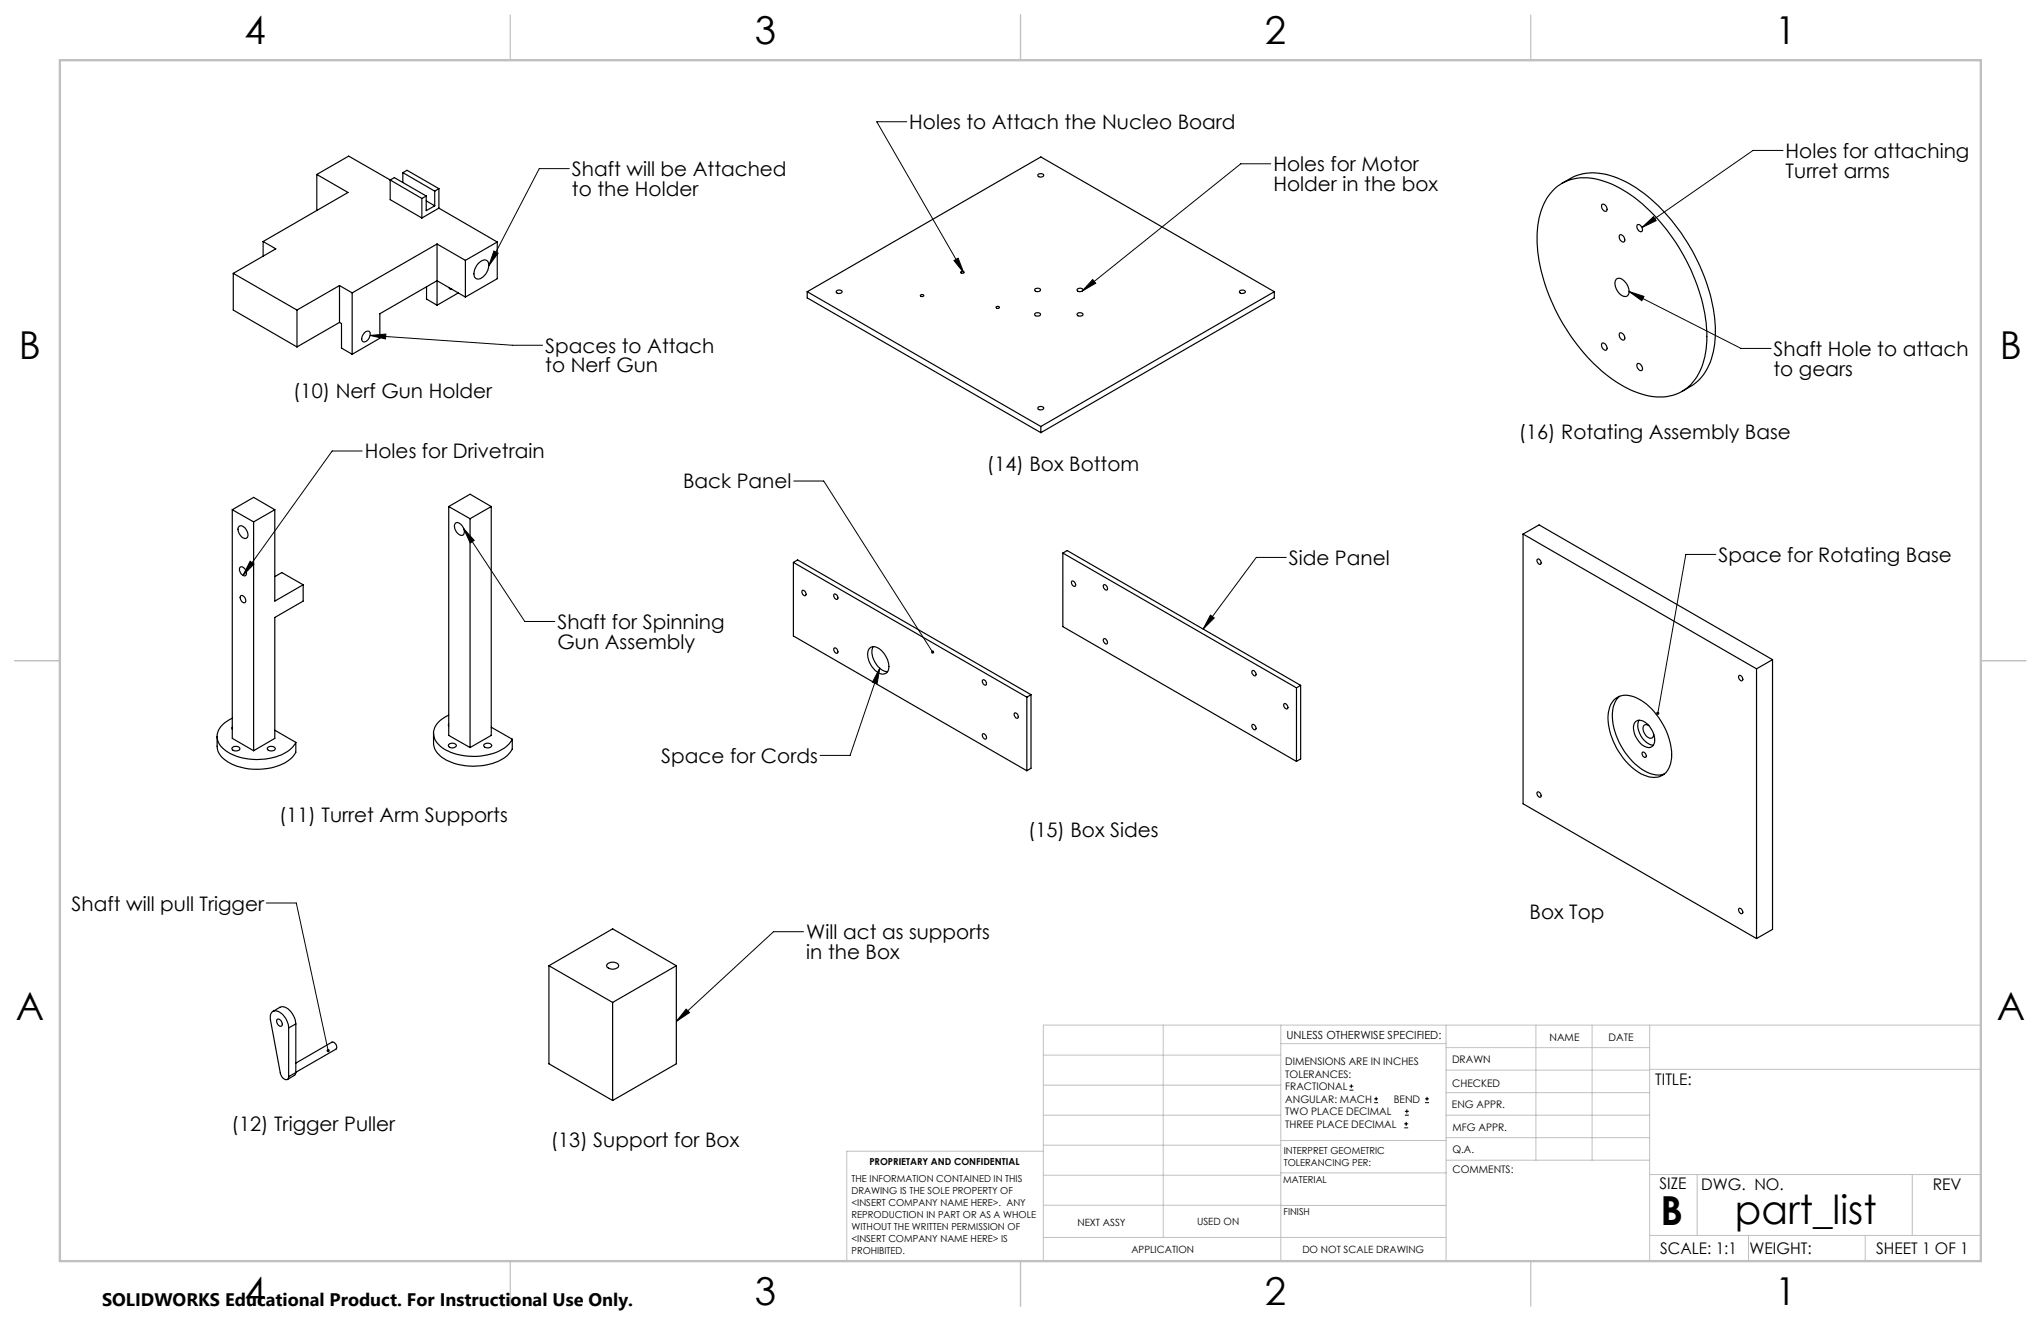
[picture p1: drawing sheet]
<svg xmlns="http://www.w3.org/2000/svg" width="432mm" height="279mm" viewBox="0 0 432 279" stroke-linecap="round" stroke-linejoin="round" font-family="sans-serif">
<g fill="none" stroke="#000" stroke-width=".25">
<path d="M67 36.9l6.6 3.8-17.9 10.4M67 36.9l6.8-3.9 8.8 5.1M67 36.9v7.6M82.6 38.1v4.1l6.7 3.9M82.6 38.1l6.7 3.9M82.6 38.1l.8-.5 6.8 3.9M85.2 36.5l.9-.5 6.8 3.9M85.2 36.5l6.8 3.9M85.2 36.5v2.1M92.9 39.9l-.9 .5M92.9 39.9v4.1M219.6 36.9a.71 .71 0 0 1 1.2 .2 .67 .67 0 0 1-.6 .4 .67 .67 0 0 1-.6-.5z"/>
<path d="M330.4 38.8l1.8-1.1a11.5 11.5 0 0 1 10.8 .3 34.3 34.3 0 0 1 14.5 14.2 34.5 34.5 0 0 1 5.3 20.6 11.6 11.6 0 0 1-5.2 8.9l-1.8 1.1M49.4 57.8l13.4 7.8M49.4 57.8v7.8l13.4 7.8M55.7 51.1l2.6 1.5-8.9 5.2M55.7 51.1v3.1M89.3 42v4.1M90.2 41.5l-.9 .5M90.2 41.5v3.1l1.8-1.1M90.2 42.5l1.8 1M92 40.4v3.1M92.5 51.6l6 3.5M92.5 51.6l-18 10.3"/>
<path d="M92.5 51.6v13M92.9 44l-3.6 2.1M92.9 44l12.3 7.2M98.5 55.1v7.7M101.2 55.7a1.3 1.3 0 0 1 2-.4 2.89 2.89 0 0 1-2.2 3.7 1.33 1.33 0 0 1-.6-2zM105.2 51.2l-6.7 3.9M105.2 51.2v7.7l-6.7 3.9M203.3 57.4l.6 .1a.34 .34 0 0 1-.3 .3 .34 .34 0 0 1-.3-.3zM328.5 40.3a10 10 0 0 1 11.1-1.9 30.7 30.7 0 0 1 14.3 12 37.9 37.9 0 0 1 7.2 21.7 13.2 13.2 0 0 1-4.3 10.1 10.7 10.7 0 0 1-10.9 .7 31.8 31.8 0 0 1-14.1-12.6 37.5 37.5 0 0 1-6.6-20.8 14.1 14.1 0 0 1 3.3-9.2zM338.9 43.2a.92 .92 0 0 1 .9 .5 .92 .92 0 0 1 0 1 1.03 1.03 0 0 1-.9-1.5zM342 59a1.58 1.58 0 0 1 2.1 .9 2.15 2.15 0 0 1 .1 2.7 2.09 2.09 0 0 1-2.3-1.7 1.76 1.76 0 0 1 .1-1.9zM342.6 49.8a.85 .85 0 0 1 1.1 1 .42 .42 0 0 1-.3 .4 .42 .42 0 0 1-.5-.3l-.3-.5z"/>
<path d="M346.4 47.5a.92 .92 0 0 1 .9 .5 .92 .92 0 0 1-.1 1 1.03 1.03 0 0 1-.8-1.5zM62.8 65.6v7.8M71.8 60.4l2.7 1.5M71.8 60.4l-9 5.2M71.8 68.2l-9 5.2M71.8 60.4v7.8M71.8 68.2l.4 .2v5.2l2.3 1.3M74.5 61.9v13M77.1 70.4a.68 .68 0 0 1 1-.3 .68 .68 0 0 1 .1 1 1.23 1.23 0 0 1-1.5 1.1 1.47 1.47 0 0 1 .4-1.8zM90.2 60.7v2.6l2.3 1.3M95 60.8l.2 .3 .4 .1M97 61.9l-4.5 2.7"/>
<path d="M98.5 62.8l-6-3.4-12.1 7v5.1l-5.9 3.4M170.8 61.7l49.4-28.5 49.4 28.5M170.8 61.7l49.4 28.5M170.8 61.7v1.3l49.4 28.5M177 61.5a.73 .73 0 0 1 1.2 .2 .67 .67 0 0 1-.7 .4 .67 .67 0 0 1-.6-.5zM194.8 62.4l.4-.1 .2 .1a.36 .36 0 0 1-.3 .3 .36 .36 0 0 1-.4-.3zM210.7 64.9a.33 .33 0 0 1 .5-.1 .33 .33 0 0 1 .1 .4h-.3zM219 61.1a.71 .71 0 0 1 1.1 .2 .67 .67 0 0 1-.6 .4 .67 .67 0 0 1-.6-.5zM219 66.3a.71 .71 0 0 1 1.1 .2 .7 .7 0 0 1-1.2-.1zM227.9 66.4a.67 .67 0 0 1 .6-.3 .67 .67 0 0 1 .6 .5 .77 .77 0 0 1-1.2-.2zM227.9 61.2a.67 .67 0 0 1 .6-.3 .67 .67 0 0 1 .6 .6 .73 .73 0 0 1-1.2-.3zM262.3 61.5a.76 .76 0 0 1 1.2 .2 .7 .7 0 0 1-.7 .4 .7 .7 0 0 1-.6-.5z"/>
<path d="M269.6 61.7l-49.4 28.5M269.6 61.7v1.3l-49.4 28.5M338.9 72.7a.85 .85 0 0 1 1.1 1 .42 .42 0 0 1-.3 .4 .42 .42 0 0 1-.5-.3l-.3-.5zM342.7 70.4a.91 .91 0 0 1 .9 .5 .91 .91 0 0 1-.1 1 1.03 1.03 0 0 1-.8-1.5zM346.4 76.9a.92 .92 0 0 1 .9 .5 .92 .92 0 0 1-.1 1 1.03 1.03 0 0 1-.8-1.5zM219.6 86.1a.71 .71 0 0 1 1.2 .3 .67 .67 0 0 1-.6 .3 .67 .67 0 0 1-.6-.4zM220.2 90.2v1.3M49.1 107.8v48.4l4.6 2.6M49.1 107.8l4.6 2.6M49.1 107.8l4.6-2.6 4.4 2.6M50.6 111.3a1.45 1.45 0 0 1 1.8 1.3 .8 .8 0 0 1-.2 1.1 .8 .8 0 0 1-1.1-.2 1.71 1.71 0 0 1-.5-2.2zM50.8 120a1.18 1.18 0 0 1 1.3 1.4 .5 .5 0 0 1-.4 .4 .5 .5 0 0 1-.5-.3 1.34 1.34 0 0 1-.4-1.5z"/>
<path d="M53.7 110.4v48.4M58.1 107.8l-4.4 2.6M58.1 107.8v19.3l6-3.4M94.9 107.1v48.4l4.5 2.6M94.9 107.1l4.5 2.6M94.9 107.1l4.5-2.6 4.5 2.6M96.4 110.6a1.57 1.57 0 0 1 1.8 1.4 .73 .73 0 0 1-.1 1 .73 .73 0 0 1-.9 .1 1.88 1.88 0 0 1-.8-2.5zM99.4 109.7v48.4M103.9 107.1l-4.5 2.6M103.9 107.1v48.4l-4.5 2.6M167.9 119l49.3 28.5M167.9 119l.8-.6 49.4 28.5"/>
<path d="M167.9 119v15.5l49.3 28.5M224.9 117l49.4 28.5M224.9 117v15.5l49.4 28.5M224.9 117l.9-.5 49.4 28.5M322.2 113l49.4 28.5M322.2 113v57l49.4 28.5M322.2 113l3.4-2 49.4 28.5M325.3 118.3a.69 .69 0 0 1 .6 .3 .69 .69 0 0 1 0 .8 .77 .77 0 0 1-.6-1.1zM50.9 126a.89 .89 0 0 1 .9 .5 .89 .89 0 0 1-.1 1 1.06 1.06 0 0 1-.8-1.5zM58.1 122l1.5-.9 4.5 2.6M64.1 123.7v3.4l-6 3.5v25.6l-4.4 2.6M169.8 124.8a.69 .69 0 0 1 .6 .5 .69 .69 0 0 1-.1 .7 .79 .79 0 0 1-.5-1.2z"/>
<path d="M176.4 137.2a.59 .59 0 0 1 .7 0 .59 .59 0 0 1 .2 .7v.1a.59 .59 0 0 1-.7 0 .59 .59 0 0 1-.2-.7zM176.5 125.6a.74 .74 0 0 1 .6 1.2 .72 .72 0 0 1-.6-1.2zM184 137.1a1.81 1.81 0 0 1 2.5 .5 4.2 4.2 0 0 1 1.3 4.5 1.55 1.55 0 0 1-2.4-.1 4.3 4.3 0 0 1-1.6-4.7zM184.7 136.8a4.3 4.3 0 0 0 2.9 5.3h.2M226.7 122.9a.68 .68 0 0 1 .7 .3 .68 .68 0 0 1 0 .8 .79 .79 0 0 1-.7-1.1zM233.5 135.1a.68 .68 0 0 1 .7 .4 .68 .68 0 0 1-.1 .7 .82 .82 0 0 1-.6-1.1zM233.5 123.7a.7 .7 0 0 1 .7 .3 .7 .7 0 0 1-.1 .8 .84 .84 0 0 1-.6-1.1zM375 139.5v57.1l-3.4 1.9M375 139.5l-3.4 2M45.9 155.8v2a4.3 4.3 0 0 0 2.7 3.6 12.9 12.9 0 0 0 12.6-.7l.7-.6 .7-1v-2.1M49.1 158.2a.97 .97 0 0 1 1.6 .3 1 1 0 0 1-1.6-.2zM49.1 151.9a4.8 4.8 0 0 0-3.2 3.9 4.6 4.6 0 0 0 3.2 3.8 13 13 0 0 0 12.1-1l.7-.6 .7-1"/>
<path d="M49.1 153.8v.5M56.6 158.2a1.06 1.06 0 0 1 1.6 .2 .97 .97 0 0 1-1.6-.1zM58.1 154.4l4.5 2.6M91.7 155.1v2.1a4.4 4.4 0 0 0 3.2 3.8 13 13 0 0 0 12.1-.9l1.4-1.7v-2M94.9 157.5a.95 .95 0 0 1 1.6 .3 .96 .96 0 0 1-1.6-.2zM94.9 151.2a4.8 4.8 0 0 0-3.2 4 4.9 4.9 0 0 0 3.7 3.9 12.9 12.9 0 0 0 11.6-1.1l.7-.6 .7-1M94.9 153.1v.5M102.5 157.4a.9 .9 0 0 1 1.5 .4 .96 .96 0 0 1-1.7-.2zM103.9 153.8l4.5 2.6M207.8 143.9a.59 .59 0 0 1 .7 .1 .59 .59 0 0 1 .2 .6v.1a.59 .59 0 0 1-.7 0 .59 .59 0 0 1-.2-.6zM207.9 155.3a.62 .62 0 0 1 .7 .3 .62 .62 0 0 1-.1 .7 .8 .8 0 0 1-.6-1zM214.7 150.8a.66 .66 0 0 1 .6 .4 .66 .66 0 0 1-.1 .7 .75 .75 0 0 1-.5-1.1z"/>
<path d="M217.2 147.5v15.5M218.1 146.9l-.9 .6M218.1 146.9v15.6l-.9 .5M264.9 141.9a.68 .68 0 0 1 .7 .3 .68 .68 0 0 1 0 .7 .82 .82 0 0 1-.7-1zM264.9 153.3a.64 .64 0 0 1 .7 .3 .64 .64 0 0 1-.1 .8 .88 .88 0 0 1-.6-1.1zM271.6 148.9a.64 .64 0 0 1 .7 .3 .64 .64 0 0 1-.1 .8 .88 .88 0 0 1-.6-1.1zM274.3 145.5v15.5M275.2 145l-.9 .5M275.2 145v15.5l-.9 .5M341.7 147.8a4.3 4.3 0 0 1 4.9 0 14.7 14.7 0 0 1 7.1 12.5 4.1 4.1 0 0 1-3.3 4.1 7.7 7.7 0 0 1-6-2.9 14.3 14.3 0 0 1-4.1-10.9l.5-1.6zM342.7 147.3a5.6 5.6 0 0 0-1.5 5.4 14.5 14.5 0 0 0 7.5 10.7l1.6 .5h1.1l.7-.2M346 152.6a2.22 2.22 0 0 1 3 1.1 3.7 3.7 0 0 1 .7 4 2.01 2.01 0 0 1-2.9-.7 4 4 0 0 1-.9-4.2z"/>
<path d="M346.7 152.3a4.3 4.3 0 0 0 2.9 5.3h.2M347.5 159.1a.7 .7 0 0 1 .7 .4 .7 .7 0 0 1-.1 .7 .74 .74 0 0 1-.6-1.1zM348.8 153.5a.75 .75 0 0 0-.9-.1 .75 .75 0 0 0-.3 .9 1.82 1.82 0 0 0 1.9 1.8l.2-.3 .1-.5M367.9 142.9a.64 .64 0 0 1 .7 .3 .64 .64 0 0 1-.1 .8 .81 .81 0 0 1-.6-1.1zM371.6 141.5v57M325.2 167.6a.65 .65 0 0 1 .7 .3 .65 .65 0 0 1 0 .7 .78 .78 0 0 1-.7-1zM367.9 192.2a.65 .65 0 0 1 .7 .3 .65 .65 0 0 1-.1 .8 .78 .78 0 0 1-.6-1.1zM57.7 213.9l1.5-.9a2.44 2.44 0 0 1 2.8 1.7l.4 1 .2 .9M58.7 215.6a.92 .92 0 0 1 .9 .5 .92 .92 0 0 1-.1 1 1.03 1.03 0 0 1-.8-1.5zM61.1 217.4a3.8 3.8 0 0 0-2.8-3.6 1.36 1.36 0 0 0-1.1 1.9l2.1 11.2a1.32 1.32 0 0 0 1.6 1.3l.2-.5M61.1 217.4v10.3M62.6 216.6v10.3"/>
<path d="M62.6 216.6l-1.5 .8M116.1 204.3l13.5-7.8 13.5 7.8M116.1 204.3l13.5 7.7M116.1 204.3v20.7l13.5 7.8M128.6 203.8a1.49 1.49 0 0 1 2.3 .5 1.49 1.49 0 0 1-2.6 0zM129.6 212v20.8M143.1 204.3l-13.5 7.7M143.1 204.3v20.7l-13.5 7.8M62.6 226.9l-.2 .5-1.6 .9M62.6 224.9l7.6-4.5a1 1 0 0 1 .9 1.5l-8.5 4.9M62.6 226.9l-1.5 .8"/>
</g>
<g fill="none" stroke="#000" stroke-width=".21">
<path d="M120.4 35.7h-6.3l-10.7 20.5M191.8 25.8h-6.3l18.4 31.9M268.9 34.6h-6.4l-33.6 27M377.2 31.8h-6.3l-23.5 16.3M104.5 53.1l.9 .5-2 2.6zM201.8 55.1l.9-.5 1.2 3.1zM231.2 59.1l.6 .8-2.9 1.7zM347.4 48.1l2.4-2.3 .6 .9zM78.3 70.9l3.3-.2v1zM78.3 70.9l30.1 2.1h6.4M344.7 61.7l3.1 1-.5 .9zM344.7 61.7l23.6 12h6.4"/>
<path d="M76.6 95.4h-6.3l-18.9 26.3M52.9 118.7l.8 .6-2.3 2.4zM98.1 111.8l2.2 2.5-.8 .6zM98.1 111.8l12.9 19.6h6.4M167.9 101.7h6.4l23 36.2M272.1 117.9h-6.3l-11.3 15.2M363 117.3h-6.3l-6 33.6M256.1 130.1l.8 .6-2.4 2.4zM186.1 141.3l-6.3 18.5h-6.3M186.1 141.3l-.5 3.3-1-.3zM56.3 191h6.4l6.7 31.2M170 197.1h-6.3l-20.6 18.9"/>
<path d="M145.2 213.4l.7 .8-2.8 1.8zM285.5 230.6h.8M285.5 229.7h.8M285.9 229.3v.9M290.7 233.2h.8M290.7 232.4h.8M291.1 232v.8M297.1 238.5h.8M297.1 237.7h.8M297.2 235.9h.9M297.2 235.1h.9M297.5 237.3v.8"/>
<path d="M297.6 234.6v.9M301.5 233.2h.8M301.5 232.4h.8M301.9 232v.8"/>
</g>
<g fill="none" stroke="#c0c0c0" stroke-width=".21">
<path d="M246.1 216.8v44.9M271 216.8v49.9M305.9 216.8v49.9M324.9 216.8v28.6M336.8 216.8v28.6M349 216.8v49.9M419.1 216.8h-198.4v49.9M220.7 235.9h50.3M220.7 229.5h50.3M220.7 223.2h50.3M271 220.7h34.9M305.9 231.1h43.1"/>
<path d="M305.9 226.3h43.1M305.9 221.6h43.1M305.9 235.9h43.1M349 226.2h70.1M220.7 254.9l85.2 .1M220.7 248.6h50.3M220.7 242.2h50.3M220.7 243.5h-41.6v23.2M271 248.1h35M271 241.2h35M305.9 240.6h43.1M306 245.4h43"/>
<path d="M349 248.4h70.1M359.1 248.4v12.9M404.6 248.4v12.9M220.7 261.7h85.2M349 261.3h70.1M369.9 261.3v5.4M394.6 261.3v5.4"/>
</g>
<path d="M108 3.2v9.5M215.9 3.2v9.5M323.8 3.2v9.5M3.1 139.7h9.6M419.1 139.7h9.5M108 266.7v9.6M215.9 266.7v9.6M323.8 266.7v9.6" fill="none" stroke="#c0c0c0" stroke-width=".25"/>
<path d="M12.7 12.7h406.4v254h-406.4z" fill="none" stroke="#c0c0c0" stroke-width=".5"/>
<path d="M78.3 70.9l3.3-.2v1zM104.5 53.1l.9 .5-2 2.6zM52.9 118.7l.8 .6-2.3 2.4zM98.1 111.8l2.2 2.5-.8 .6zM69.1 222.1a.3 .3 0 0 0 .1 .4 .3 .3 0 0 0 .3 0l-.1-.3 .1 .3a.34 .34 0 0 0 .2-.5 .34 .34 0 0 0-.6 .1zM231.2 59.1l.6 .8-2.9 1.7zM201.8 55.1l.9-.5 1.2 3.1zM197.1 137.7l-.1 .1a.35 .35 0 0 0 .1 .4 .35 .35 0 0 0 .4 0l-.2-.3 .2 .3a.34 .34 0 0 0 .1-.5 .34 .34 0 0 0-.5 0zM186.1 141.3l-.5 3.3-1-.3zM256.1 130.1l.8 .6-2.4 2.4zM347.4 48.1l2.4-2.3 .6 .9zM344.7 61.7l3.1 1-.5 .9zM350.4 150.7v.2l.3 .3v-.3v.3a.34 .34 0 0 0 .3-.5 .34 .34 0 0 0-.6 0zM145.2 213.4l.7 .8-2.8 1.8z" fill="#000"/>
<g font-size="8.5">
<text x="351.3" y="259">B</text>
<text x="367" y="258.9">part_list</text>
</g>
<g font-size="8.1">
<text x="51.7" y="9.3">4</text>
<text x="159.7" y="9.3">3</text>
<text x="267.6" y="9.3">2</text>
<text x="375.6" y="9.3">1</text>
<text x="4" y="76">B</text>
<text x="423.1" y="76">B</text>
<text x="3.3" y="215.7">A</text>
<text x="422.4" y="215.7">A</text>
<text x="51.7" y="276">4</text>
<text x="159.7" y="276">3</text>
<text x="267.6" y="276">2</text>
<text x="375.6" y="276">1</text>
</g>
<g font-size="4.2">
<text x="192.4" y="27.3">Holes to Attach the Nucleo Board</text>
<text x="377.8" y="33.4">Holes for attaching</text>
<text x="121" y="37.3">Shaft will be Attached</text>
<text x="121" y="41.4">to the Holder</text>
<text x="269.4" y="36.2">Holes for Motor</text>
<text x="269.4" y="40.4">Holder in the box</text>
<text x="377.8" y="37.6">Turret arms</text>
<text x="115.4" y="74.6">Spaces to Attach</text>
<text x="375.2" y="75.3">Shaft Hole to attach</text>
<text x="115.4" y="78.8">to Nerf Gun</text>
<text x="375.2" y="79.4">to gears</text>
<text x="62" y="84.2">(10) Nerf Gun Holder</text>
<text x="321.3" y="92.9">(16) Rotating Assembly Base</text>
<text x="77.2" y="97">Holes for Drivetrain</text>
<text x="208.8" y="99.7">(14) Box Bottom</text>
<text x="144.5" y="103.3">Back Panel</text>
<text x="272.6" y="119.5">Side Panel</text>
<text x="363.6" y="118.8">Space for Rotating Base</text>
<text x="117.9" y="133.1">Shaft for Spinning</text>
<text x="117.9" y="137.3">Gun Assembly</text>
<text x="139.9" y="161.4">Space for Cords</text>
<text x="59" y="173.8">(11) Turret Arm Supports</text>
<text x="217.5" y="177.1">(15) Box Sides</text>
<text x="15.2" y="192.6">Shaft will pull Trigger</text>
<text x="323.6" y="194.4">Box Top</text>
<text x="170.6" y="198.7">Will act as supports</text>
<text x="170.6" y="202.8">in the Box</text>
<text x="49" y="239.3">(12) Trigger Puller</text>
<text x="116.5" y="242.6">(13) Support for Box</text>
</g>
<text font-size="3.8" x="21.6" y="276.3">SOLIDWORKS Educational Product. For Instructional Use Only.</text>
<g font-size="3.4">
<text x="350.2" y="229.5">TITLE:</text>
<text x="351.1" y="251.6">SIZE</text>
<text x="359.9" y="251.6">DWG. NO.</text>
<text x="408.9" y="251.7">REV</text>
<text x="351.2" y="265.2">SCALE: 1:1</text>
<text x="370.1" y="265.3">WEIGHT:</text>
<text x="396.9" y="265.2">SHEET 1 OF 1</text>
</g>
<text font-size="2.4" x="272.2" y="219.7">UNLESS OTHERWISE SPECIFIED:</text>
<g font-size="2.2">
<text x="327.8" y="220.1">NAME</text>
<text x="340.3" y="220.2">DATE</text>
<text x="271.9" y="225.3">DIMENSIONS ARE IN INCHES</text>
<text x="271.9" y="227.9">TOLERANCES:</text>
<text x="307.2" y="224.9">DRAWN</text>
<text x="271.9" y="230.6">FRACTIONAL</text>
<text x="271.9" y="233.2">ANGULAR: MACH</text>
<text x="294.9" y="233.2">BEND</text>
<text x="307.3" y="229.8">CHECKED</text>
<text x="271.9" y="235.9">TWO PLACE DECIMAL</text>
<text x="271.9" y="238.5">THREE PLACE DECIMAL</text>
<text x="307.2" y="234.5">ENG APPR.</text>
<text x="307.3" y="239.2">MFG APPR.</text>
<text x="307.3" y="243.9">Q.A.</text>
<text x="307.3" y="248.1">COMMENTS:</text>
</g>
<g font-size="2.1">
<text x="227.9" y="259.2">NEXT ASSY</text>
<text x="253.3" y="259.2">USED ON</text>
<text x="239.3" y="265">APPLICATION</text>
<text x="275.5" y="265.1">DO NOT SCALE DRAWING</text>
</g>
<g font-size="2">
<text x="271.6" y="244.1">INTERPRET GEOMETRIC</text>
<text x="180.2" y="250">THE INFORMATION CONTAINED IN THIS</text>
<text x="183.9" y="246.4">PROPRIETARY AND CONFIDENTIAL</text>
<text x="271.5" y="250.2">MATERIAL</text>
<text x="271.6" y="246.6">TOLERANCING PER:</text>
<text x="180.2" y="252.5">DRAWING IS THE SOLE PROPERTY OF</text>
<text x="180.2" y="255.1">&lt;INSERT COMPANY NAME HERE&gt;. ANY</text>
<text x="180.2" y="257.6">REPRODUCTION IN PART OR AS A WHOLE</text>
<text x="271.5" y="257">FINISH</text>
<text x="180.2" y="260.1">WITHOUT THE WRITTEN PERMISSION OF</text>
<text x="180.2" y="262.6">&lt;INSERT COMPANY NAME HERE&gt; IS</text>
<text x="180.2" y="265.2">PROHIBITED.</text>
</g>
</svg>
